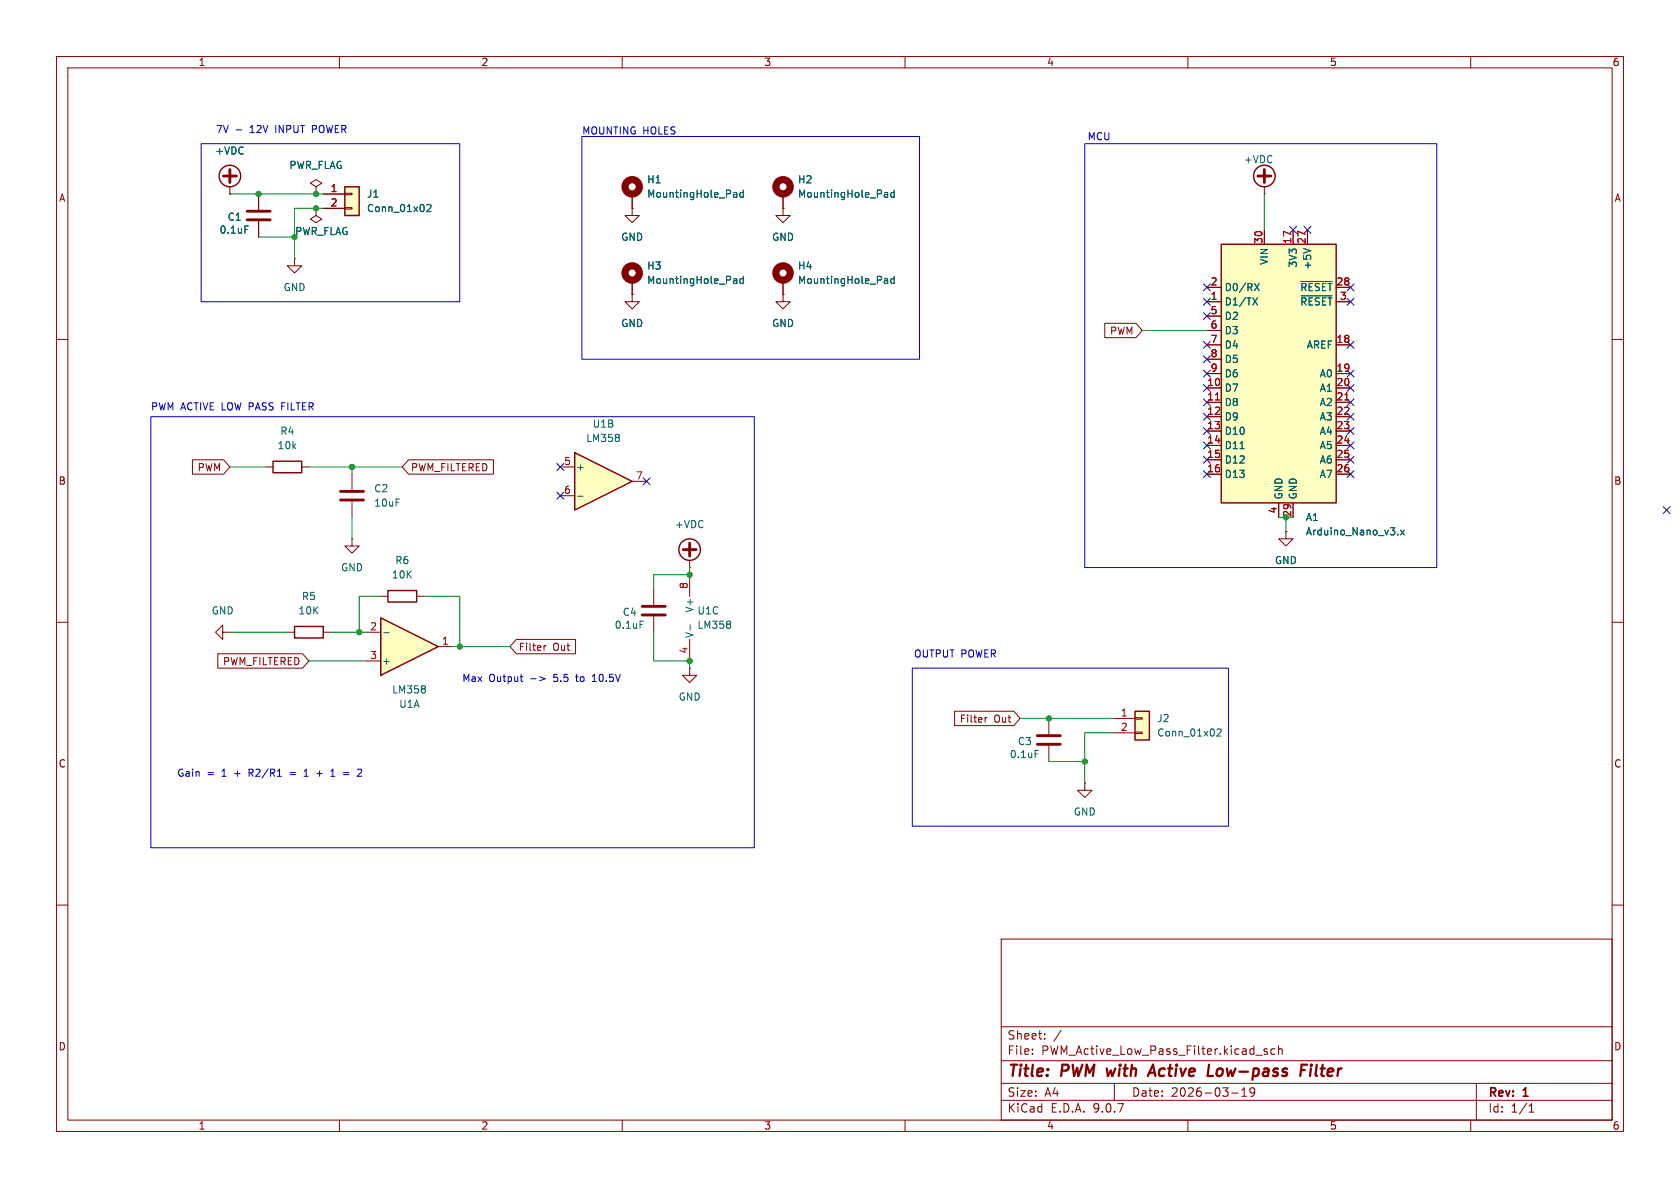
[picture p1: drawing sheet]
<svg xmlns="http://www.w3.org/2000/svg" width="297mm" height="210mm" viewBox="0 0 297 210" stroke-linecap="round" stroke-linejoin="round" font-family="sans-serif">
<g fill="none" stroke="#840000" stroke-width=".18">
<path d="M10 10h277v190h-277zM12 12h273v186h-273zM60 10v2M110 10v2M160 10v2M210 10v2M260 10v2M40.6 34.3h.1M40.6 33v1.3M55.9 33l1-.6-1-.6-1 .6 1 .6v1.3M55.9 34.3h.1M223.5 34.3h.1"/>
<path d="M223.5 33v1.3M52.1 45.7v1.3h1.2l-1.2 1.3-1.3-1.3h1.3M52.1 45.7h.1M10 60h2M285 60h2M47 82.6h1.3M53.3 82.6h1.3M10 110h2M285 110h2M10 160h2M177 166h108v32h-108zM285 160h2"/>
<path d="M60 198v2M110 198v2M160 198v2M177 194.5h108M177 191.5h108M177 187.5h108M177 181.5h108M182.5 186.3v.1M182.5 185.5v.1M184.7 183.6v.1M184.7 182.8v.1M187.6 182.1l-1.3 2"/>
<path d="M197 191.5v3M210 198v2M217.7 193.2h1.2M219.5 193.8h.9M219.5 192.7l.5-.4v1.5M221 192.4v.5l.1 .3h.4l.3-.3M221.7 192.4a.99 .99 0 0 1-.3 1.4h-.3M222 186.5h1.2M224 185.5l-.3-.1-.2 .2v.2l.5 .2v.3h-.5M225.4 185.5l-.4-.1-.3 .3v.4l.1 .2h.6M226 185.5l.2-.1 .4 .1 .1 .9M226 184.9v1.5"/>
<path d="M260 198v2M261 191.5v6.5M270.3 196.6h.9M270.3 195.5l.4-.4v1.5"/>
</g>
<path d="M202.9 190.2l.9-2 .5 2M203.2 189.6h.9M213.5 190.2h.9M215.3 189.1l-.2 .7 .1 .3M230 189.2h.7M231.1 188.2h-1l-.2 2M231.8 188.9l-.2 1.3M231.8 188.2v.2M231.8 188.2l-.1 .1 .1 .1M231.8 188.2l.1 .1-.1 .1" fill="none" stroke="#840000" stroke-width=".4"/>
<g fill="none" stroke="#840000" stroke-width=".25">
<path d="M48.3 81.5h5v2.1h-5z"/>
<circle cx="40.6" cy="31.1" r="1.9"/>
<circle cx="223.5" cy="31.1" r="1.9"/>
</g>
<path d="M39.5 31.1h2.3M40.6 30v2.3M222.4 31.1h2.3M223.5 30v2.3" fill="none" stroke="#840000" stroke-width=".51"/>
<path d="M61 33h2.5v5.1h-2.5z" fill="#ffffc2"/>
<path d="M61 33h2.5v5.1h-2.5z" fill="none" stroke="#840000" stroke-width=".25"/>
<g fill="none" stroke="#840000" stroke-width=".18">
<path d="M45.7 34.3v2.8M45.7 39.1v2.8M57.1 34.3h3.9M57.1 36.8h3.9M61 34.2h1.2v.2h-1.2zM61 36.7h1.2v.3h-1.2zM111.8 36.8v1.3h1.2l-1.2 1.3-1.3-1.3h1.3M111.8 36.8h.1M111.8 34.3v2.5M111.8 52.1v1.2h1.2l-1.2 1.3-1.3-1.3h1.3M111.8 52.1h.1M111.8 49.5v2.6"/>
<path d="M185.4 127v2.8M185.4 131.8v2.8M191.8 138.4v1.3h1.2l-1.2 1.3-1.3-1.3h1.3M191.8 138.4h.1"/>
</g>
<g fill="none" stroke="#006464" stroke-width=".18">
<path d="M43.3 39.9h.6M75.5 36.3l.4-.2 .3 .4-.8 .9h.8M129.8 34l.4 .1 .1 .8M130.3 34.8l-.5 .1M130.3 34.3l-.5 .1M131.4 33.6v1.3M131.4 34.1l-.4-.1-.2 .3 .1 .5h.5M129.8 49.3h.4l.1 .8M130.3 50l-.5 .1M130.3 49.6h-.5M131.4 49.3h-.4l-.2 .2 .1 .5h.5M131.4 48.8v1.3"/>
<path d="M183 132.7h.6"/>
</g>
<path d="M43.7 37.3h4.1M43.7 38.9h4.1M183.4 130h4.1M183.4 131.6h4.1" fill="none" stroke="#840000" stroke-width=".51"/>
<g fill="none" stroke="#840000" stroke-width="1.3">
<circle cx="111.8" cy="33" r="1.27"/>
<circle cx="111.8" cy="48.3" r="1.27"/>
</g>
<path d="M200.7 125.7h2.5v5.1h-2.5z" fill="#ffffc2"/>
<path d="M200.7 125.7h2.5v5.1h-2.5z" fill="none" stroke="#840000" stroke-width=".25"/>
<path d="M196.8 127h3.9M196.8 129.5h3.9M200.7 126.9h1.2v.2h-1.2zM200.7 129.4h1.2v.3h-1.2z" fill="none" stroke="#840000" stroke-width=".18"/>
<path d="M215.2 129l.4-.2 .3 .4-.8 .9h.8" fill="none" stroke="#006464" stroke-width=".18"/>
<path d="M67.3 109.2l10.2 5.1-10.2 5.1z" fill="#ffffc2"/>
<path d="M67.3 109.2l10.2 5.1-10.2 5.1z" fill="none" stroke="#840000" stroke-width=".25"/>
<path d="M64.8 116.8h2.5M64.8 111.8h2.5M77.5 114.3h2.5" fill="none" stroke="#840000" stroke-width=".18"/>
<path d="M67.8 111.9h1M75.1 121.4v.3M75.1 121.9v.5" fill="none" stroke="#006464" stroke-width=".18"/>
<path d="M101.6 80l10.2 5.1-10.2 5.1z" fill="#ffffc2"/>
<g fill="none" stroke="#840000" stroke-width=".25">
<path d="M101.6 80l10.2 5.1-10.2 5.1zM52.1 110.7h5v2.1h-5zM68.6 104.4h5.1v2h-5.1z"/>
<circle cx="121.9" cy="97.2" r="1.9"/>
</g>
<g fill="none" stroke="#840000" stroke-width=".18">
<path d="M55.9 36.8v1.3l1 .6-1 .7-1-.7 1-.6M55.9 36.8h.1M138.4 36.8v1.3h1.3l-1.3 1.3-1.2-1.3h1.2M138.4 36.8h.1M138.4 34.3v2.5M138.4 52.1v1.2h1.3l-1.3 1.3-1.2-1.3h1.2M138.4 52.1h.1M138.4 49.5v2.6M62.2 95.3v1.2h1.3l-1.3 1.3-1.2-1.3h1.2M62.2 95.3h.1M62.2 83.8v2.8M62.2 88.6v2.8"/>
<path d="M99.1 82.6h2.5M99.1 87.6h2.5M111.8 85.1h2.5M121.9 99.1v1.2M227.3 94v1.3h1.3l-1.3 1.2-1.2-1.2h1.2M227.3 94h.1M39.4 111.8v-1.3l-1.3 1.3 1.3 1.2v-1.2h1.2M40.6 111.8h.1M50.8 111.8h1.3M57.1 111.8h1.3M67.3 105.4h1.3M73.7 105.4h1.2"/>
<path d="M115.6 104.1v2.8M115.6 109v2.8M121.9 100.3h.1M121.9 118.1v1.3h1.3l-1.3 1.3-1.3-1.3h1.3M121.9 118.1h.1M121.9 101.6v3.8M121.9 113v3.8"/>
</g>
<g fill="none" stroke="#006464" stroke-width=".18">
<path d="M156.5 34h.2l.2 .2v.7M156.9 34.8l-.4 .1M156.9 34.3l-.4 .1M158.1 34.1l-.4-.1-.2 .3 .1 .5h.5M158.1 33.6v1.3M156.5 49.3h.4v.8M156.9 50l-.4 .1M156.9 49.6h-.4M158.1 48.8v1.3M158.1 49.3h-.4l-.2 .2 .1 .5h.5M109.4 76.9v.3M109.4 77.4v.5"/>
<path d="M102.1 87.7h1M113.1 109.8h.7M122 110.4v1M129.1 109.9v.3M129.1 110.5v.4"/>
</g>
<path d="M60.2 86.9h4.1M60.2 88.4h4.1M120.8 97.2h2.3M121.9 96v2.3M113.5 107.2h4.1M113.5 108.7h4.1" fill="none" stroke="#840000" stroke-width=".51"/>
<g fill="none" stroke="#840000" stroke-width="1.3">
<circle cx="138.4" cy="33" r="1.27"/>
<circle cx="138.4" cy="48.3" r="1.27"/>
</g>
<path d="M215.9 43.2h20.3v45.7h-20.3z" fill="#ffffc2"/>
<path d="M215.9 43.2h20.3v45.7h-20.3z" fill="none" stroke="#840000" stroke-width=".25"/>
<g fill="none" stroke="#840000" stroke-width=".18">
<path d="M40.6 34.3h.1M45.7 34.3v2.8M45.7 39.1v2.8M55.9 34.3h.1M55.9 36.8h.1M57.1 34.3h3.9M57.1 36.8h3.9M111.8 36.8h.1M111.8 34.3v2.5M138.4 36.8h.1M138.4 34.3v2.5M111.8 52.1h.1"/>
<path d="M111.8 49.5v2.6M138.4 52.1h.1M138.4 49.5v2.6M195.3 57.1h5.5l1.1 1.3-1.1 1.3h-5.5zM213.4 50.8h2.5M213.4 53.3h2.5M213.4 55.9h2.5M213.4 58.4h2.5M223.5 40.6v2.6M228.6 40.6v2.6M231.1 40.6v2.6M236.2 50.8h2.6"/>
<path d="M236.2 53.3h2.6M213.4 61h2.5M213.4 63.5h2.5M213.4 66h2.5M213.4 68.6h2.5M213.4 71.1h2.5M213.4 73.7h2.5M213.4 76.2h2.5M213.4 78.7h2.5M236.2 61h2.6M236.2 66h2.6M236.2 68.6h2.6"/>
<path d="M236.2 71.1h2.6M236.2 73.7h2.6M236.2 76.2h2.6M236.2 78.7h2.6M34 81.3h5.5l1.1 1.3-1.1 1.2h-5.5zM72.2 81.3h15v2.5h-15l-1.1-1.2zM213.4 81.3h2.5M213.4 83.8h2.5M226.1 88.9v2.5M227.3 94h.1M228.6 88.9v2.5M236.2 81.3h2.6"/>
<path d="M236.2 83.8h2.6M38.5 115.6h15l1.1 1.2-1.1 1.3h-15zM91.3 113h10.4v2.6h-10.4l-1.1-1.3zM96.2 114.1v.9M96.5 114.1l-.3 .3M168.8 125.7h10.4l1.1 1.3-1.1 1.3h-10.4zM174.2 126.8v.9M174.5 126.8l-.3 .3"/>
</g>
<g fill="none" stroke="#006464" stroke-width=".18">
<path d="M43.3 39.9h.6M75.5 36.3l.4-.2 .3 .4-.8 .9h.8M129.8 34l.4 .1 .1 .8M130.3 34.8l-.5 .1M130.3 34.3l-.5 .1M131.4 33.6v1.3M131.4 34.1l-.4-.1-.2 .3 .1 .5h.5M156.5 34h.2l.2 .2v.7M156.9 34.8l-.4 .1M156.9 34.3l-.4 .1M158.1 34.1l-.4-.1-.2 .3 .1 .5h.5M158.1 33.6v1.3"/>
<path d="M129.8 49.3h.4l.1 .8M130.3 50l-.5 .1M130.3 49.6h-.5M131.4 49.3h-.4l-.2 .2 .1 .5h.5M131.4 48.8v1.3M156.5 49.3h.4v.8M156.9 50l-.4 .1M156.9 49.6h-.4M158.1 49.3h-.4l-.2 .2 .1 .5h.5M158.1 48.8v1.3M221.5 52.6l.8 1.3M221.8 50.1l.8 1.3"/>
<path d="M222.3 52.6l-.8 1.3M222.6 50.1l-.8 1.3M230 49.8h5.5M230 52.3h5.5M230.4 43.9l1.3 .4M219.2 79.3h.8M247.1 94.4v.2M247.6 93.7l.7 .9M248.3 93.7l-.7 .9"/>
</g>
<path d="M214.9 70.7h.7M237.7 70.7h.8" fill="none" stroke="#a90000" stroke-width=".18"/>
<g fill="none" stroke="#009600" stroke-width=".18">
<path d="M40.6 34.3h16.5M57.1 36.8h-5v8.9M223.5 34.3v6.3M45.7 41.9h6.4M201.9 58.4h11.5M40.6 82.6h6.4M54.6 82.6h16.5M62.2 82.6v1.2M62.2 91.4v3.9M226.1 91.4h1.2v2.6M40.6 111.8h10.2M54.6 116.8h10.2"/>
<path d="M58.4 111.8h6.4M67.3 105.4h-3.8v6.4M74.9 105.4h6.4v8.9M80 114.3h10.2M115.6 111.8v5h6.3v1.3M121.9 100.3v1.3h-6.3v2.5M180.3 127h16.5M185.4 134.6h6.4M196.8 129.5h-5v8.9"/>
</g>
<g fill="none" stroke="#000084" stroke-width=".18">
<path d="M212.8 55.3l1.2 1.2M212.8 50.2l1.2 1.2M212.8 52.7l1.2 1.2M214 55.3l-1.2 1.2M214 50.2l-1.2 1.2M214 52.7l-1.2 1.2M228 40l1.2 1.2M229.2 40l-1.2 1.2M230.5 40l1.2 1.2M231.7 40l-1.2 1.2M238.2 52.7l1.2 1.2M238.2 50.2l1.2 1.2"/>
<path d="M239.4 52.7l-1.2 1.2M239.4 50.2l-1.2 1.2M212.8 68l1.2 1.2M212.8 65.4l1.2 1.2M212.8 73.1l1.2 1.2M212.8 62.9l1.2 1.2M212.8 75.6l1.2 1.2M212.8 70.5l1.2 1.2M212.8 78.1l1.2 1.2M212.8 60.4l1.2 1.2M214 78.1l-1.2 1.2M214 68l-1.2 1.2"/>
<path d="M214 65.4l-1.2 1.2M214 73.1l-1.2 1.2M214 62.9l-1.2 1.2M214 75.6l-1.2 1.2M214 70.5l-1.2 1.2M214 60.4l-1.2 1.2M238.2 75.6l1.2 1.2M238.2 78.1l1.2 1.2M238.2 65.4l1.2 1.2M238.2 60.4l1.2 1.2M238.2 73.1l1.2 1.2M238.2 68l1.2 1.2"/>
<path d="M238.2 70.5l1.2 1.2M239.4 75.6l-1.2 1.2M239.4 78.1l-1.2 1.2M239.4 65.4l-1.2 1.2M239.4 60.4l-1.2 1.2M239.4 73.1l-1.2 1.2M239.4 68l-1.2 1.2M239.4 70.5l-1.2 1.2M98.5 81.9l1.2 1.3M98.5 87l1.2 1.2M99.7 81.9l-1.2 1.3M99.7 87l-1.2 1.2"/>
<path d="M113.7 84.5l1.2 1.2M114.9 84.5l-1.2 1.2M212.8 83.2l1.2 1.2M212.8 80.7l1.2 1.2M214 83.2l-1.2 1.2M214 80.7l-1.2 1.2M238.2 80.7l1.2 1.2M238.2 83.2l1.2 1.2M239.4 80.7l-1.2 1.2M239.4 83.2l-1.2 1.2M294 89.6l1.2 1.2M295.2 89.6l-1.2 1.2"/>
</g>
<g fill="none" stroke="#0000c2" stroke-width=".18">
<path d="M35.6 25.4h45.7v27.9h-45.7zM41.7 23h1M102.9 24.1h59.7v39.4h-59.7zM191.8 25.4h62.2v74.9h-62.2zM26.7 73.7h106.6v76.2h-106.6zM91.9 119.6h.5M93.8 120h1M95.4 119.6l1 .4-1 .4M105 119.4l-.3 .2M161.3 118.1h55.9v28h-55.9zM49.1 137.2h.7M51.3 136.6h1"/>
<path d="M51.3 136.9h1M53.8 137.2h.7M53.8 136.3l.3-.3v1.2M56 136.8h1M58.5 137.2h.7M58.6 136.3l.2-.3v1.2M60.7 136.6h1M60.7 136.9h1M63.2 136.1l.5-.1 .2 .3-.8 .9h.8M92.3 120.5h.1M104.7 120.5h.7"/>
</g>
<g fill="#009600" stroke="#009600" stroke-width=".18">
<circle cx="45.7" cy="34.3" r=".46"/>
<circle cx="185.4" cy="127" r=".46"/>
<circle cx="191.8" cy="134.6" r=".46"/>
<circle cx="55.9" cy="34.3" r=".46"/>
<circle cx="55.9" cy="36.8" r=".46"/>
<circle cx="121.9" cy="116.8" r=".46"/>
<circle cx="121.9" cy="101.6" r=".46"/>
<circle cx="81.3" cy="114.3" r=".46"/>
<circle cx="62.2" cy="82.6" r=".46"/>
<circle cx="63.5" cy="111.8" r=".46"/>
</g>
<g font-size="2.8" fill="#840000">
<text x="178" y="190.9">Title:</text>
<text x="187.7" y="190.9">PWM with</text>
<text x="204.9" y="190.9">Active</text>
<text x="216" y="190.9">Low-pass</text>
<text x="233.1" y="190.9">Filter</text>
</g>
<g font-size="2.1" fill="#840000">
<text x="178" y="184">Sheet:</text>
<text x="178" y="186.7">File:</text>
<text x="184.1" y="186.7">PWM_Active_Low_Pass_Filter.kicad_sch</text>
<text x="178" y="196.9">KiCad</text>
<text x="178" y="194.1">Size:</text>
<text x="184.7" y="194.1">A4</text>
<text x="185.7" y="196.9">E.D.A.</text>
<text x="193.3" y="196.9">9.0.7</text>
<text x="200" y="194.1">Date:</text>
<text x="207" y="194.1">2026-03-19</text>
<text x="263" y="194.3">Rev:</text>
<text x="263" y="196.9">Id:</text>
<text x="267.1" y="196.9">1/1</text>
<text x="269.4" y="194.3">1</text>
</g>
<g font-size="1.8" fill="#840000">
<text x="35" y="11.9">1</text>
<text x="85" y="11.9">2</text>
<text x="135" y="11.9">3</text>
<text x="185" y="11.9">4</text>
<text x="235" y="11.9">5</text>
<text x="285" y="11.9">6</text>
<text x="10.3" y="35.9">A</text>
<text x="285.3" y="35.9">A</text>
<text x="196.1" y="59.4">PWM</text>
<text x="34.8" y="83.5">PWM</text>
<text x="72.5" y="83.5">PWM_FILTERED</text>
<text x="10.3" y="85.9">B</text>
<text x="285.3" y="85.9">B</text>
<text x="39.3" y="117.8">PWM_FILTERED</text>
<text x="91.6" y="115.3">Filter</text>
<text x="97.7" y="115.3">Out</text>
<text x="169.6" y="128">Filter</text>
<text x="175.7" y="128">Out</text>
<text x="10.3" y="135.9">C</text>
<text x="285.3" y="135.9">C</text>
<text x="10.3" y="185.9">D</text>
<text x="285.3" y="185.9">D</text>
<text x="35" y="199.9">1</text>
<text x="85" y="199.9">2</text>
<text x="135" y="199.9">3</text>
<text x="185" y="199.9">4</text>
<text x="235" y="199.9">5</text>
<text x="285" y="199.9">6</text>
</g>
<g font-size="1.8" fill="#0000c2">
<text x="38.1" y="23.7">7V</text>
<text x="44.3" y="23.7">12V</text>
<text x="49" y="23.7">INPUT</text>
<text x="55.6" y="23.7">POWER</text>
<text x="102.8" y="24">MOUNTING HOLES</text>
<text x="192.2" y="25">MCU</text>
<text x="26.6" y="72.7">PWM ACTIVE LOW PASS FILTER</text>
<text x="161.5" y="116.4">OUTPUT POWER</text>
<text x="81.6" y="120.8">Max</text>
<text x="86.4" y="120.8">Output</text>
<text x="98.1" y="120.8">5.5</text>
<text x="102.3" y="120.8">to</text>
<text x="105.4" y="120.8">10.5V</text>
<text x="31.2" y="137.5">Gain</text>
<text x="36.6" y="137.5">=</text>
<text x="39.3" y="137.5">1</text>
<text x="41.7" y="137.5">+</text>
<text x="44.4" y="137.5">R2/R1</text>
<text x="57" y="137.5">+</text>
</g>
<g font-size="1.8" fill="#006464">
<text x="37.9" y="27.5">+VDC</text>
<text x="219.8" y="29.1">+VDC</text>
<text x="51.1" y="30.1">PWR_FLAG</text>
<text x="64.8" y="35.2">J1</text>
<text x="114.3" y="32.6">H1</text>
<text x="114.3" y="35.2">MountingHole_Pad</text>
<text x="141" y="32.6">H2</text>
<text x="141" y="35.2">MountingHole_Pad</text>
<text x="38.7" y="41.5">0.1uF</text>
<text x="40.1" y="39.2">C1</text>
<text x="64.8" y="37.7">Conn_01x02</text>
<text x="109.7" y="42.8">GND</text>
<text x="114.3" y="47.9">H3</text>
<text x="136.4" y="42.8">GND</text>
<text x="141" y="47.9">H4</text>
<text x="224.4" y="46.9" transform="rotate(-90 224.4 46.9)">VIN</text>
<text x="229.5" y="47.4" transform="rotate(-90 229.5 47.4)">3V3</text>
<text x="232" y="47.8" transform="rotate(-90 232 47.8)">+5V</text>
<text x="50" y="51.7">GND</text>
<text x="114.3" y="50.4">MountingHole_Pad</text>
<text x="141" y="50.4">MountingHole_Pad</text>
<text x="216.4" y="51.7">D0/RX</text>
<text x="229.8" y="51.7">~{RESET}</text>
<text x="109.7" y="58">GND</text>
<text x="136.4" y="58">GND</text>
<text x="216.4" y="54.2">D1/TX</text>
<text x="216.4" y="56.7">D2</text>
<text x="216.4" y="59.3">D3</text>
<text x="229.8" y="54.2">~{RESET}</text>
<text x="216.4" y="61.8">D4</text>
<text x="216.4" y="64.4">D5</text>
<text x="230.9" y="61.8">AREF</text>
<text x="216.4" y="66.9">D6</text>
<text x="216.4" y="69.4">D7</text>
<text x="216.4" y="72">D8</text>
<text x="233.2" y="66.9">A0</text>
<text x="233.2" y="69.4">A1</text>
<text x="233.2" y="72">A2</text>
<text x="49.5" y="77.1">R4</text>
<text x="104.7" y="75.8">U1B</text>
<text x="216.4" y="74.5">D9</text>
<text x="216.4" y="77.1">D10</text>
<text x="233.2" y="74.5">A3</text>
<text x="233.2" y="77.1">A4</text>
<text x="49" y="79.6">10k</text>
<text x="101.7" y="83.4">+</text>
<text x="103.5" y="78.3">LM358</text>
<text x="216.4" y="79.6">D11</text>
<text x="216.4" y="82.1">D12</text>
<text x="233.2" y="79.6">A5</text>
<text x="233.2" y="82.1">A6</text>
<text x="66" y="87.2">C2</text>
<text x="66" y="89.8">10uF</text>
<text x="216.4" y="84.7">D13</text>
<text x="226.9" y="88.4" transform="rotate(-90 226.9 88.4)">GND</text>
<text x="229.5" y="88.4" transform="rotate(-90 229.5 88.4)">GND</text>
<text x="233.2" y="84.7">A7</text>
<text x="119.2" y="93.6">+VDC</text>
<text x="230.8" y="92.3">A1</text>
<text x="230.8" y="94.8">Arduino_Nano_v3.x</text>
<text x="60.2" y="101.2">GND</text>
<text x="69.8" y="99.9">R6</text>
<text x="225.3" y="99.9">GND</text>
<text x="53.3" y="106.3">R5</text>
<text x="69.2" y="102.5">10K</text>
<text x="37.3" y="108.8">GND</text>
<text x="52.7" y="108.8">10K</text>
<text x="108.6" y="111.4">0.1uF</text>
<text x="110" y="109.1">C4</text>
<text x="122.8" y="112.9" transform="rotate(-90 122.8 112.9)">V-</text>
<text x="122.8" y="108.4" transform="rotate(-90 122.8 108.4)">V+</text>
<text x="123.2" y="108.8">U1C</text>
<text x="123.2" y="111.4">LM358</text>
<text x="67.4" y="117.7">+</text>
<text x="69.2" y="122.8">LM358</text>
<text x="70.5" y="125.3">U1A</text>
<text x="119.9" y="124.1">GND</text>
<text x="179.8" y="131.9">C3</text>
<text x="204.5" y="127.9">J2</text>
<text x="204.5" y="130.4">Conn_01x02</text>
<text x="178.4" y="134.2">0.1uF</text>
<text x="189.7" y="144.4">GND</text>
</g>
<g font-size="1.8" fill="#a90000">
<text x="58.3" y="34">1</text>
<text x="58.3" y="36.6">2</text>
<text x="223.3" y="43.2" transform="rotate(-90 223.3 43.2)">30</text>
<text x="228.3" y="43.2" transform="rotate(-90 228.3 43.2)">17</text>
<text x="230.9" y="43.2" transform="rotate(-90 230.9 43.2)">27</text>
<text x="213.9" y="50.5">2</text>
<text x="213.9" y="53.1">1</text>
<text x="236.2" y="50.5">28</text>
<text x="236.8" y="53.1">3</text>
<text x="213.9" y="55.6">5</text>
<text x="213.9" y="58.2">6</text>
<text x="213.9" y="60.7">7</text>
<text x="213.9" y="63.2">8</text>
<text x="213.9" y="65.8">9</text>
<text x="236.2" y="60.7">18</text>
<text x="236.2" y="65.8">19</text>
<text x="213.3" y="68.3">10</text>
<text x="213.3" y="70.9">11</text>
<text x="236.2" y="68.3">20</text>
<text x="236.2" y="70.9">21</text>
<text x="213.3" y="73.4">12</text>
<text x="213.3" y="75.9">13</text>
<text x="236.2" y="73.4">22</text>
<text x="236.2" y="75.9">23</text>
<text x="99.6" y="82.3">5</text>
<text x="213.3" y="78.5">14</text>
<text x="213.3" y="81">15</text>
<text x="213.3" y="83.6">16</text>
<text x="236.2" y="78.5">24</text>
<text x="236.2" y="81">25</text>
<text x="236.2" y="83.6">26</text>
<text x="99.6" y="87.4">6</text>
<text x="112.3" y="84.8">7</text>
<text x="225.8" y="90.9" transform="rotate(-90 225.8 90.9)">4</text>
<text x="121.7" y="104.2" transform="rotate(-90 121.7 104.2)">8</text>
<text x="65.3" y="111.5">2</text>
<text x="65.3" y="116.6">3</text>
<text x="78" y="114">1</text>
<text x="121.7" y="115.6" transform="rotate(-90 121.7 115.6)">4</text>
<text x="198" y="126.7">1</text>
<text x="198" y="129.3">2</text>
</g>
<g font-size="1.8" fill="#009600">
<text x="52.1" y="41.8">PWR_FLAG</text>
<text x="228.3" y="91.5" transform="rotate(-90 228.3 91.5)">29</text>
</g>
</svg>
